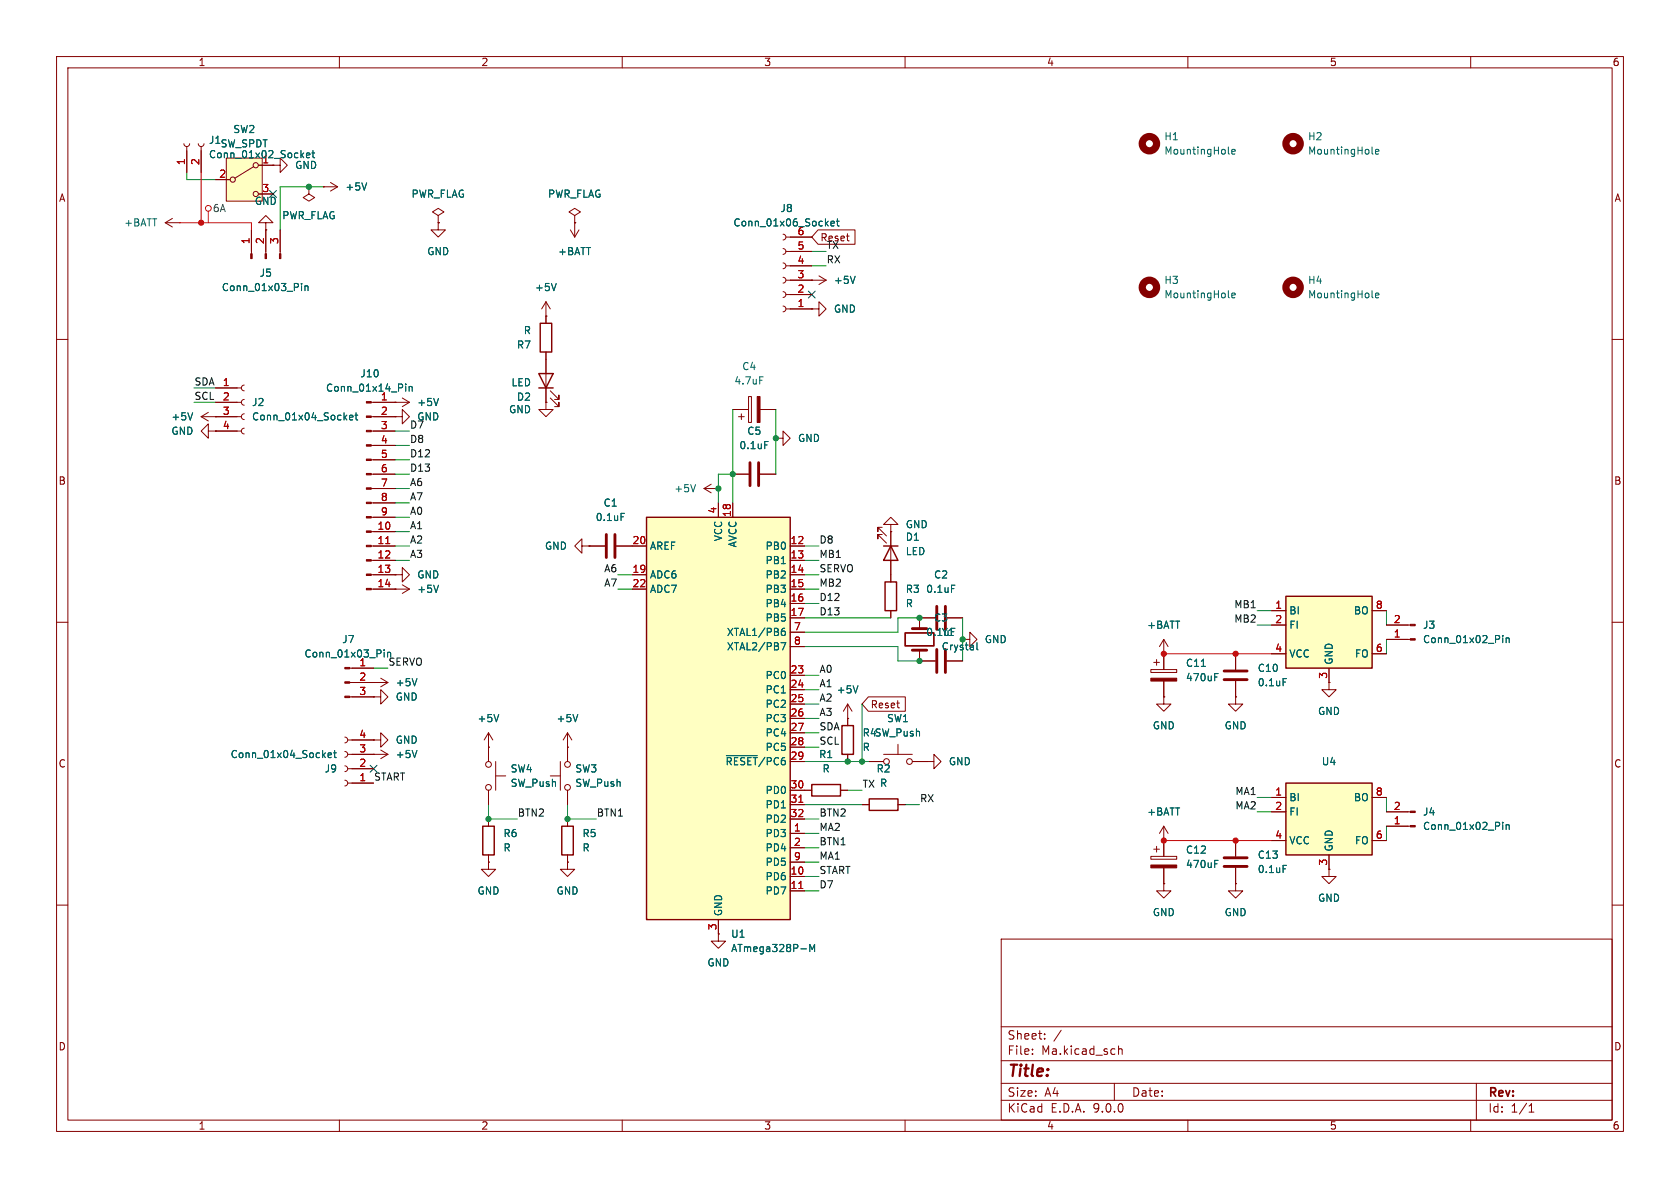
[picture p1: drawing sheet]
<svg xmlns="http://www.w3.org/2000/svg" width="297mm" height="210mm" viewBox="0 0 297 210" stroke-linecap="round" stroke-linejoin="round" font-family="sans-serif">
<g fill="none" stroke="#840000" stroke-width=".18">
<path d="M10 10h277v190h-277zM12 12h273v186h-273zM60 10v2M110 10v2M160 10v2M210 10v2M260 10v2M10 60h2M285 60h2M10 110h2M162.6 109.2v1.9M162.6 114.9v1.9h2.8"/>
<path d="M167.4 116.8h2.8M203.5 118.4h4.5v.5h-4.5zM204 117.1h1M204.5 116.6v1M205.7 115.6h.1M205.7 113v5.4M205.7 113l-.7 1.3M205.7 113l.8 1.3M285 110h2M100.3 132.1h.1M100.3 129.5l-.7 1.3M100.3 129.5l.8 1.3"/>
<path d="M100.3 129.5v2.6M149.9 127v1.3M149.9 133.4v1.2M163.8 134.6h1.3v-1.2l1.3 1.2-1.3 1.3v-1.3M163.8 134.6h.1M205.7 123.2v1.3h1.3l-1.3 1.2-1.2-1.2h1.2M205.7 123.2h.1M205.7 120.4v2.8M218.4 123.2v1.3h1.3l-1.3 1.2-1.2-1.2h1.2M218.4 123.2h.1M234.9 120.7v1.2h1.3l-1.3 1.3-1.2-1.3h1.2M234.9 120.7h.1"/>
<path d="M203.5 151.4h4.5v.5h-4.5zM204 150.1h1M204.5 149.6v1M205.7 156.2v1.3h1.3l-1.3 1.3-1.2-1.3h1.2M205.7 156.2h.1M205.7 148.6h.1M205.7 146.1l-.7 1.2M205.7 146.1l.8 1.2M205.7 146.1v5.3M205.7 153.4v2.8M245.1 146.1h4.2M245.1 143.5h4.2"/>
<path d="M10 160h2M127 165.1v1.3h1.3l-1.3 1.2-1.3-1.2h1.3M127 165.1h.1M177 166h108v32h-108zM285 160h2M60 198v2M110 198v2M160 198v2M177 194.5h108M177 191.5h108M177 187.5h108M177 181.5h108"/>
<path d="M182.5 186.3v.1M182.5 185.5v.1M184.7 183.6v.1M184.7 182.8v.1M187.6 182.1l-1.3 2M197 191.5v3M197.7 184.9v1.5M197.7 185.5l.3-.1 .3 .1 .1 .9M210 198v2M260 198v2M261 191.5v6.5M270.3 196.6h.9"/>
<path d="M270.3 195.5l.4-.4v1.5"/>
</g>
<path d="M168.2 111.1h.6M172.7 113.6v1.1l.2 .2M212.4 117.8h.7M214.7 119.7h.5M214.7 119.1h.6M102.1 126.3l-.4 1.3M214.7 152.7h.5M214.7 152.1h.6M265.7 145.4v.1M265.7 145.8v.8M266.3 145.8v.8M266.3 145.9l.1-.1h.4v.8" fill="none" stroke="#006464" stroke-width=".18"/>
<g fill="#840000" stroke="#840000" stroke-width=".18">
<path d="M203.5 152.9h4.5v.5h-4.5z"/>
<path d="M203.5 119.9h4.5v.5h-4.5z"/>
<path d="M249.3 145.9h.9v.3h-.9z"/>
<path d="M249.3 143.4h.9v.2h-.9z"/>
</g>
<path d="M161.3 114.9h2.5M161.3 111.1h2.5M165.6 114.8v4.1M167.1 114.8v4.1" fill="none" stroke="#840000" stroke-width=".51"/>
<path d="M160 111.9h5.1v2.3h-5.1z" fill="none" stroke="#840000" stroke-width=".3"/>
<path d="M148.8 128.3h2.1v5.1h-2.1z" fill="none" stroke="#840000" stroke-width=".25"/>
<path d="M227.3 138.4h15.3v12.7h-15.3z" fill="#ffffc2"/>
<path d="M156.2 96.5h2.5M157.5 96.5l1.2 2.6h-2.5zM156.5 102.9h2v5.1h-2zM227.3 138.4h15.3v12.7h-15.3zM153.7 141.2h5v2.1h-5z" fill="none" stroke="#840000" stroke-width=".25"/>
<g fill="none" stroke="#840000" stroke-width=".18">
<path d="M156 93.2h-.8v.8v-.8l1.5 1.5M156 94.5h-.8v.8v-.8l1.5 1.5M157.5 92.7h1.2l-1.2-1.3-1.3 1.3h1.3v1.3M157.5 94h.1M157.5 94v8.9M157.5 108v1.2M162.6 109.2h2.8M167.4 109.2h2.8M153.7 134.6h2.5M156.2 133.4h5.1M158.7 131.6v1.8M161.3 134.6h2.5"/>
<path d="M152.4 142.2h1.3M158.7 142.2h1.3M224.8 141h2.5M224.8 143.5h2.5M224.8 148.6h2.5M234.9 151.1v2.6M242.6 141h2.5M242.6 148.6h2.5"/>
<circle cx="156.7" cy="134.6" r=".51"/>
<circle cx="160.8" cy="134.6" r=".51"/>
</g>
<path d="M165.6 107.2v4.1M167.1 107.2v4.1" fill="none" stroke="#840000" stroke-width=".51"/>
<path d="M168.2 103.4h.6" fill="none" stroke="#006464" stroke-width=".18"/>
<path d="M227.3 105.4h15.3v12.7h-15.3z" fill="#ffffc2"/>
<path d="M227.3 105.4h15.3v12.7h-15.3zM85.3 146.1h2.1v5h-2.1zM99.3 146.1h2v5h-2z" fill="none" stroke="#840000" stroke-width=".25"/>
<g fill="none" stroke="#840000" stroke-width=".18">
<path d="M69.8 104.1h.1M69.8 104.1h2.6M71.1 103.4l1.3 .7M72.4 104.1l-1.3 .8M218.4 115.6v2.8M224.8 108h2.5M224.8 110.5h2.5M224.8 115.6h2.5M234.9 118.1v2.6M242.6 108h2.5M242.6 115.6h2.5M245.1 110.5h4.2"/>
<path d="M245.1 113h4.2M86.4 132.1h.1M86.4 129.5v5.1M86.4 139.7v2.5M86.4 129.5l-.8 1.3M86.4 129.5l.7 1.3M87.6 137.2h1.8M87.6 134.6v5.1M97.3 137.2h1.8M99.1 134.6v5.1M100.3 132.1v2.5M100.3 139.7v2.5"/>
<path d="M149.9 127h.1M149.9 124.5l-.8 1.2M149.9 124.5l.7 1.2M149.9 124.5v2.5M218.4 120.4v2.8M86.4 152.4v1.3h1.2l-1.2 1.2-1.3-1.2h1.3M86.4 152.4h.1M86.4 144.8v1.3M86.4 151.1v1.3M100.3 152.4v1.3h1.3l-1.3 1.2-1.2-1.2h1.2M100.3 152.4h.1M100.3 144.8v1.3"/>
<path d="M100.3 151.1v1.3M218.4 148.6v2.8M218.4 153.4v2.8M234.9 153.7v1.2h1.3l-1.3 1.3-1.2-1.3h1.2M234.9 153.7h.1"/>
<circle cx="86.4" cy="139.2" r=".51"/>
<circle cx="86.4" cy="135.1" r=".51"/>
<circle cx="100.3" cy="135.1" r=".51"/>
<circle cx="100.3" cy="139.2" r=".51"/>
</g>
<g fill="#840000" stroke="#840000" stroke-width=".18">
<path d="M249.3 112.9h.9v.3h-.9z"/>
<path d="M249.3 110.4h.9v.2h-.9z"/>
</g>
<path d="M77.5 103.4l-.4 1.3M226.8 120h.6M265.7 112.3v.2M265.7 112.8v.8M266.3 112.8v.8M266.3 112.9l.1-.1h.4v.8M88.2 126.3l-.4 1.3M151.7 121.2l-.4 1.3M226.8 153h.6" fill="none" stroke="#006464" stroke-width=".18"/>
<path d="M216.4 118.6h4.1M216.4 120.1h4.1M216.4 151.6h4.1M216.4 153.2h4.1" fill="none" stroke="#840000" stroke-width=".51"/>
<path d="M40 27.9h6.4v7.7h-6.4z" fill="#ffffc2"/>
<g fill="none" stroke="#840000" stroke-width=".18">
<path d="M29.2 39.4l1.3 .7M29.2 39.4h2.5M30.5 38.6l-1.3 .8M31.7 39.4h.1M32.5 25.4l.2 .4 .3 .1 .4-.1 .1-.4M33 25.9v4.6M35.1 25.4l.1 .4 .4 .1 .3-.1 .2-.4M35.6 25.9v4.6M38.1 31.8h2.5M40 27.9h6.4v7.7h-6.4zM44.8 29.5l-3.3 2M45.7 29.2h2.6"/>
<path d="M45.7 34.3h2.6M47 39.4h1.3l-1.3-1.3-1.3 1.3h1.3v1.2M48.3 29.2h1.2v-1.3l1.3 1.3-1.3 1.3v-1.3M48.3 29.2h.1M54.6 33v1.3l1 .6-1 .7-1-.7 1-.6M54.6 33h.1M57.1 33h.1M57.1 33h2.6M58.4 32.3l1.3 .7M59.7 33l-1.3 .8M77.5 39.4v1.2h1.2l-1.2 1.3-1.3-1.3h1.3M77.5 39.4h.1"/>
<path d="M77.5 38.1l1-.6-1-.7-1 .7 1 .6v1.3M101.6 38.1l1-.6-1-.7-1 .7 1 .6v1.3M101.6 39.4h.1M101.6 39.4v2.5M44.4 40.6v4.3M47 40.6h.1M47 40.6v4.3M49.5 40.6v4.3M96.5 55.9h.1M96.5 53.3v3.9M96.5 53.3l-.7 1.3M96.5 53.3l.8 1.3"/>
<path d="M100.8 40.6l.8 1.3M102.4 40.6l-.8 1.3M138.4 54.1l.4 .2 .1 .3-.1 .4-.4 .1M138.4 51.6l.4 .1 .1 .4-.1 .3-.4 .2M138.4 49l.4 .2 .1 .3-.1 .4-.4 .1M138.4 46.5l.4 .1 .1 .4-.1 .3-.4 .2M138.4 43.9l.4 .2 .1 .4-.1 .3-.4 .2M138.4 41.4l.4 .2 .1 .3-.1 .4-.4 .1M138.9 49.5h7.1M138.9 54.6h4.6M138.9 52.1h4.6M138.9 47h4.6"/>
<path d="M138.9 44.5h4.6M138.9 41.9h4.6M143.5 54.6h1.3v-1.3l1.2 1.3-1.2 1.3v-1.3M143.5 54.6h.1M143.5 49.5h.1M144.8 48.8l1.2 .7M146 49.5l-1.2 .8M35.6 73.7h7.1M35.6 73.7l1.2 .7M36.8 76.2v-1.3l-1.2 1.3 1.2 1.3v-1.3h1.3M36.8 72.9l-1.2 .8M38.1 76.2h.1"/>
<path d="M38.1 73.7h.1M38.1 71.1h4.6M38.1 76.2h4.6M38.1 68.6h4.6M43.2 68.1l-.4 .1-.1 .4 .1 .3 .4 .2M43.2 70.6l-.4 .2-.1 .3 .1 .4 .4 .1M43.2 73.2l-.4 .1-.1 .4 .1 .3 .4 .2M43.2 75.7l-.4 .1-.1 .4 .1 .4 .4 .1M65.6 71.1h6.8M65.6 73.7h4.2M65.6 76.2h4.2M65.6 78.7h4.2"/>
<path d="M69.8 73.7h1.3v-1.3l1.3 1.3-1.3 1.2v-1.2M69.8 73.7h.1M69.8 71.1h.1M71.1 70.4l1.3 .7M72.4 71.1l-1.3 .8M96.5 71.1v1.3h1.3l-1.3 1.3-1.3-1.3h1.3M96.5 71.1h.1M96.5 62.2v8.9M97.3 70.4l1.5 1.5v-.8v.8h-.8M97.3 69.1l1.5 1.5v-.7v.7h-.8M129.5 72.4h2.8M130.6 73.7h1"/>
<path d="M131.1 73.2v1M132.3 70.1h.5v4.6h-.5zM134.4 72.4h2.8M137.2 77.5h1.2v-1.3l1.3 1.3-1.3 1.2v-1.2M137.2 77.5h.1M65.6 81.3h4.2M65.6 83.8h4.2M65.6 86.4h4.2M65.6 88.9h4.2M65.6 91.4h4.2M65.6 94h4.2M65.6 96.5h4.2"/>
<path d="M65.6 99.1h4.2M102.9 96.5v-1.2l-1.3 1.2 1.3 1.3v-1.3h1.2M104.1 96.5h.1M104.1 96.5h2.8M109 96.5h2.8M124.5 86.4h2.5M124.5 86.4l1.2 .7M125.7 85.6l-1.2 .8M127 86.4h.1M129.5 83.8h2.8M134.4 83.8h2.8M61.8 118.1h4.2"/>
<path d="M65.6 101.6h4.2M65.6 104.1h4.2M67.3 119.9l1.3 .8M69.8 101.6h1.3v-1.3l1.3 1.3-1.3 1.3v-1.3M69.8 101.6h.1M170.2 113h1.2v-1.2l1.3 1.2-1.3 1.3v-1.3M170.2 113h.1M61 137.9l.3 .2 .2 .3-.2 .4-.3 .1M61 135.4l.3 .1 .2 .4-.2 .3-.3 .2M61 132.8l.3 .2 .2 .4-.2 .3-.3 .2M61 130.3l.3 .2 .2 .3-.2 .4-.3 .1M61.5 133.4h7.1"/>
<path d="M61.5 138.4h4.5M61.5 135.9h4.5M61.5 130.8h4.5M61.8 120.7h6.8M61.8 123.2h4.2M66 120.7h.1M66 123.2h1.3v-1.3l1.3 1.3-1.3 1.3v-1.3M66 123.2h.1M66 130.8h1.3v-1.3l1.3 1.3-1.3 1.3v-1.3M66 130.8h.1M66 133.4h.1M67.3 132.6l1.3 .8"/>
<path d="M68.6 120.7l-1.3 .7M68.6 133.4l-1.3 .7M142.2 139.7h1.3M148.6 139.7h1.3M218.4 156.2v1.3h1.3l-1.3 1.3-1.2-1.3h1.2M218.4 156.2h.1"/>
<circle cx="41.1" cy="31.8" r=".46"/>
<circle cx="45.2" cy="34.3" r=".46"/>
<circle cx="45.2" cy="29.2" r=".46"/>
</g>
<path d="M95.5 57.2h2v5h-2zM95.2 66h2.6l-1.3 2.6zM95.2 68.6h2.6M143.5 138.7h5.1v2h-5.1z" fill="none" stroke="#840000" stroke-width=".25"/>
<g fill="none" stroke="#006464" stroke-width=".18">
<path d="M54.2 27.5l.6-.2-.1-.2-.3-.1-.2 .2v.6h.5M55.1 27h.5M55.3 26.6v1.1l.3 .2M64.8 32.3l-.4 1.3M146.9 39.5l.6-.1-.1-.2-.3-.1-.2 .2 .1 .6h.4M147.9 39.1h.4M148 38.7v1.1l.3 .1M217.2 27.1l.1 .1M217.8 26.8l.6-.1-.1-.2-.4-.1-.1 .2v.6h.5M242.6 27.1l.1 .1M243.2 26.8l.6-.1-.1-.2-.4-.1-.1 .2v.6h.5M53.3 50.1v.1"/>
<path d="M53.3 50.5v.9M53.9 50.5v.9M53.9 50.7l.2-.2 .3 .1 .1 .8M98.3 50.1l-.4 1.3M151.2 48.8l-.4 1.3M217.2 52.5l.1 .1M217.8 52.2l.6-.1-.1-.2-.4-.1-.1 .2v.6h.5M242.6 52.5l.1 .1M243.2 52.2l.6-.1-.1-.2-.4-.1-.1 .2v.6h.5M34.1 73l-.5 1.2M61.8 73.8l.6-.1-.1-.2-.3-.1-.2 .2 .1 .6h.4M62.8 73.4h.4"/>
<path d="M62.9 73v1.1l.3 .1M71.7 67.9v.1M71.7 68.3v.9M72.3 68.3v.9M72.3 68.4l.2-.1 .3 .1 .1 .8M77.5 70.4l-.4 1.3M134.3 66.6h.6M135.2 78h.6M109.8 90.7h.6M123 85.7l-.5 1.2M67.9 114.9v.1M67.9 115.3v.8"/>
<path d="M68.5 115.3v.8M68.5 115.4l.2-.1 .3 .1 .1 .7M73.7 120l-.4 1.2M58 133.5l.6-.1v-.3h-.4l-.2 .2 .1 .6h.5M59 133.1h.5M59.2 132.7v1l.3 .2M73.7 132.7l-.4 1.2"/>
</g>
<g fill="#840000" stroke="#840000" stroke-width=".18">
<path d="M64.8 71h.8v.2h-.8z"/>
<path d="M64.8 73.5h.8v.3h-.8z"/>
<path d="M64.8 76.1h.8v.2h-.8z"/>
<path d="M64.8 78.6h.8v.3h-.8z"/>
<path d="M64.8 81.2h.8v.2h-.8z"/>
<path d="M64.8 83.7h.8v.2h-.8z"/>
<path d="M64.8 86.2h.8v.3h-.8z"/>
<path d="M64.8 88.8h.8v.2h-.8z"/>
<path d="M64.8 91.3h.8v.3h-.8z"/>
<path d="M64.8 93.9h.8v.2h-.8z"/>
<path d="M64.8 96.4h.8v.2h-.8z"/>
<path d="M64.8 98.9h.8v.3h-.8z"/>
<path d="M64.8 101.5h.8v.2h-.8z"/>
<path d="M64.8 104h.8v.3h-.8z"/>
<path d="M44.3 44.9h.3v.8h-.3z"/>
<path d="M46.9 44.9h.2v.8h-.2z"/>
<path d="M49.4 44.9h.3v.8h-.3z"/>
<path d="M61 118h.8v.2h-.8z"/>
<path d="M61 120.5h.8v.3h-.8z"/>
<path d="M61 123.1h.8v.2h-.8z"/>
<path d="M133.9 70.1h.5v4.6h-.5z"/>
</g>
<path d="M68.2 96.1h.7" fill="none" stroke="#a90000" stroke-width=".18"/>
<path d="M107.2 94.5v4.1M108.7 94.5v4.1M132.6 81.8v4.1M134.1 81.8v4.1" fill="none" stroke="#840000" stroke-width=".51"/>
<g fill="none" stroke="#840000" stroke-width="1.3">
<circle cx="203.2" cy="25.4" r="1.27"/>
<circle cx="228.6" cy="25.4" r="1.27"/>
<circle cx="203.2" cy="50.8" r="1.27"/>
<circle cx="228.6" cy="50.8" r="1.27"/>
</g>
<path d="M114.3 91.4h25.4v71.2h-25.4z" fill="#ffffc2"/>
<path d="M114.3 91.4h25.4v71.2h-25.4z" fill="none" stroke="#840000" stroke-width=".25"/>
<g fill="none" stroke="#840000" stroke-width=".18">
<path d="M33 26.7v3.8M35.6 26.7v3.8M38.1 31.8h2.5M45.7 29.2h2.6M45.7 34.3h2.6M48.3 29.2h.1M54.6 33h.1M57.1 33h.1M77.5 39.4h.1M101.6 39.4h.1M44.4 40.6v3.9M47 40.6h.1"/>
<path d="M47 40.6v3.9M49.5 40.6v3.9M96.5 55.9h.1M96.5 55.9v1.3M139.7 54.6h3.8M139.7 52.1h3.8M139.7 49.5h3.8M139.7 47h3.8M139.7 44.5h3.8M139.7 41.9h3.8M143.5 54.6h.1M143.5 49.5h.1"/>
<path d="M144.6 40.6h6.6v2.6h-6.6l-1.1-1.3zM38.1 76.2h.1M38.1 73.7h.1M38.1 71.1h3.8M38.1 73.7h3.8M38.1 76.2h3.8M38.1 68.6h3.8M66 71.1h3.8M66 73.7h3.8M66 76.2h3.8M66 78.7h3.8M69.8 73.7h.1"/>
<path d="M69.8 71.1h.1M96.5 71.1h.1M96.5 62.2v3.8M96.5 68.6v2.5M137.2 77.5h.1M66 96.5h3.8M66 99.1h3.8M66 81.3h3.8M66 83.8h3.8M66 86.4h3.8M66 88.9h3.8M66 91.4h3.8"/>
<path d="M66 94h3.8M104.1 96.5h.1M104.1 96.5h2.8M109 96.5h5.3M127 88.9v2.5M129.5 88.9v2.5M129.5 83.8h2.8M134.4 83.8h2.8M139.7 96.5h2.5M139.7 99.1h2.5M157.5 94h.1M157.5 94v2.5"/>
<path d="M157.5 99.1v3.8M62.2 118.1h3.8M66 101.6h3.8M66 104.1h3.8M69.8 104.1h.1M69.8 101.6h.1M111.8 101.6h2.5M111.8 104.1h2.5M139.7 101.6h2.5M139.7 104.1h2.5M139.7 106.7h2.5M139.7 109.2h2.5"/>
<path d="M139.7 111.8h2.5M139.7 114.3h2.5M139.7 119.4h2.5M157.5 108v1.2M162.6 115.6v1.2h2.8M165.4 109.2h-2.8v1.3M167.4 109.2h2.8M167.4 116.8h2.8M170.2 113h.1M205.7 115.6h.1M205.7 115.6v2.8M218.4 115.6v2.8"/>
<path d="M224.8 108h2.5M224.8 110.5h2.5M224.8 115.6h2.5M234.9 118.1v2.6M242.6 108h2.5M242.6 115.6h2.5M245.1 110.5h3.8M245.1 113h3.8M62.2 120.7h3.8M62.2 123.2h3.8M62.2 138.4h3.8M62.2 135.9h3.8"/>
<path d="M62.2 133.4h3.8M62.2 130.8h3.8M66 120.7h.1M66 123.2h.1M66 130.8h.1M66 133.4h.1M86.4 132.1h.1M86.4 132.1v2.5M86.4 139.7v2.5M100.3 132.1h.1M100.3 132.1v2.5M100.3 139.7v2.5"/>
<path d="M139.7 121.9h2.5M139.7 124.5h2.5M139.7 127h2.5M139.7 129.5h2.5M139.7 132.1h2.5M139.7 134.6h2.5M139.7 139.7h3.8M148.6 139.7h1.3M149.9 127h.1M149.9 127v1.3M149.9 133.4v1.2M153.5 123.2h6.5v2.5h-6.5l-1.1-1.2z"/>
<path d="M153.7 134.6h2.5M161.3 134.6h2.5M163.8 134.6h.1M205.7 123.2h.1M205.7 120.4v2.8M218.4 123.2h.1M218.4 120.4v2.8M234.9 120.7h.1M86.4 152.4h.1M86.4 144.8v1.3M86.4 151.1v1.3M100.3 152.4h.1"/>
<path d="M100.3 144.8v1.3M100.3 151.1v1.3M139.7 142.2h2.5M139.7 144.8h2.5M139.7 147.3h2.5M139.7 149.9h2.5M139.7 152.4h2.5M139.7 154.9h2.5M139.7 157.5h2.5M152.4 142.2h1.3M158.7 142.2h1.3M205.7 156.2h.1"/>
<path d="M205.7 148.6h.1M205.7 148.6v2.8M205.7 153.4v2.8M218.4 156.2h.1M218.4 148.6v2.8M218.4 153.4v2.8M224.8 143.5h2.5M224.8 141h2.5M224.8 148.6h2.5M234.9 153.7h.1M234.9 151.1v2.6M242.6 141h2.5"/>
<path d="M242.6 148.6h2.5M245.1 146.1h3.8M245.1 143.5h3.8M127 165.1h.1M127 162.6v2.5"/>
</g>
<g fill="none" stroke="#006464" stroke-width=".18">
<path d="M54.2 27.5l.6-.2-.1-.2-.3-.1-.2 .2v.6h.5M55.1 27h.5M55.3 26.6v1.1l.3 .2M64.8 32.3l-.4 1.3M146.9 39.5l.6-.1-.1-.2-.3-.1-.2 .2 .1 .6h.4M147.9 39.1h.4M148 38.7v1.1l.3 .1M53.3 50.1v.1M53.3 50.5v.9M53.9 50.5v.9M53.9 50.7l.2-.2 .3 .1 .1 .8M98.3 50.1l-.4 1.3"/>
<path d="M151.2 48.8l-.4 1.3M34.1 73l-.5 1.2M61.8 73.8l.6-.1-.1-.2-.3-.1-.2 .2 .1 .6h.4M62.8 73.4h.4M62.9 73v1.1l.3 .1M71.7 67.9v.1M71.7 68.3v.9M72.3 68.3v.9M72.3 68.4l.2-.1 .3 .1 .1 .8M77.5 70.4l-.4 1.3M135.2 78h.6M109.8 90.7h.6"/>
<path d="M67.9 114.9v.1M67.9 115.3v.8M68.5 115.3v.8M68.5 115.4l.2-.1 .3 .1 .1 .7M73.7 120l-.4 1.2M77.5 103.4l-.4 1.3M138.1 113.6h.8l-.5 1.3M138.2 111.7l.4-.1 .2 .2-.1 .5h-.3l-.2-.1M138.7 111.1h-.3l-.2 .3M168.2 111.1h.6M168.2 103.4h.6M172.7 113.6v1.1l.2 .2"/>
<path d="M212.4 117.8h.7M214.7 119.7h.5M214.7 119.1h.6M226.8 120h.6M265.7 112.3v.2M265.7 112.8v.8M266.3 112.8v.8M266.3 112.9l.1-.1h.4v.8M58 133.5l.6-.1v-.3h-.4l-.2 .2 .1 .6h.5M59 133.1h.5M59.2 132.7v1l.3 .2M73.7 132.7l-.4 1.2"/>
<path d="M88.2 126.3l-.4 1.3M102.1 126.3l-.4 1.3M128.4 133.6h5.5M151.7 121.2l-.4 1.3M214.7 152.7h.5M214.7 152.1h.6M226.8 153h.6M265.7 145.4v.1M265.7 145.8v.8M266.3 145.8v.8M266.3 145.9l.1-.1h.4v.8M141.6 167.7h1"/>
<path d="M143.2 168.2v-1.3l.4 1 .4-1v1.3"/>
</g>
<path d="M68.2 96.1h.7M141.2 141.8h.7M141.2 157.1h.7" fill="none" stroke="#a90000" stroke-width=".18"/>
<g fill="none" stroke="#f00" stroke-width=".18">
<path d="M31.7 39.4h12.7v1.2M35.6 30.5v8.9M36.8 37.3v2.1M205.7 115.6h19.1M205.7 148.6h19.1"/>
<circle cx="36.8" cy="36.8" r=".51"/>
</g>
<g fill="none" stroke="#009600" stroke-width=".18">
<path d="M33 30.5v1.3h5.1M57.1 33h-7.6v7.6M143.5 47h2.5M143.5 44.5h2.5M34.3 71.1h3.8M34.3 68.6h3.8M69.8 76.2h2.6M69.8 78.7h2.6M129.5 72.4v16.5M137.2 72.4v11.4M69.8 83.8h2.6M69.8 88.9h2.6"/>
<path d="M69.8 91.4h2.6M69.8 96.5h2.6M69.8 99.1h2.6M69.8 81.3h2.6M69.8 86.4h2.6M69.8 94h2.6M129.5 83.8h-2.5v5.1M142.2 96.5h2.6M142.2 99.1h2.6M66 118.1h2.6M109.2 101.6h2.6M109.2 104.1h2.6"/>
<path d="M142.2 101.6h2.6M142.2 104.1h2.6M142.2 114.3h16.5v2.5h3.9M142.2 109.2h15.3M142.2 119.4h2.6M142.2 106.7h2.6M162.6 109.2h-3.9v2.6h-16.5M170.2 109.2v7.6M222.2 110.5h2.6M222.2 108h2.6M245.1 108v2.5M245.1 113v2.6"/>
<path d="M142.2 129.5h2.6M142.2 121.9h2.6M142.2 127h2.6M142.2 134.6h11.5M142.2 124.5h2.6M142.2 132.1h2.6M149.9 139.7h2.5M152.4 124.5v10.1M86.4 142.2v2.6h5M100.3 142.2v2.6h5.1M142.2 142.2h10.2M142.2 154.9h2.6"/>
<path d="M142.2 157.5h2.6M142.2 147.3h2.6M142.2 149.9h2.6M142.2 144.8h2.6M142.2 152.4h2.6M160 142.2h2.6M222.2 143.5h2.6M222.2 141h2.6M245.1 141v2.5M245.1 146.1v2.5"/>
</g>
<path d="M47.7 33.7l1.2 1.2M48.9 33.7l-1.2 1.2M142.9 51.5l1.2 1.2M144.1 51.5l-1.2 1.2M65.4 135.3l1.2 1.2M66.6 135.3l-1.2 1.2" fill="none" stroke="#000084" stroke-width=".18"/>
<g fill="#009600" stroke="#009600" stroke-width=".18">
<circle cx="152.4" cy="134.6" r=".46"/>
<circle cx="100.3" cy="144.8" r=".46"/>
<circle cx="86.4" cy="144.8" r=".46"/>
<circle cx="129.5" cy="83.8" r=".46"/>
<circle cx="127" cy="86.4" r=".46"/>
<circle cx="149.9" cy="134.6" r=".46"/>
<circle cx="162.6" cy="116.8" r=".46"/>
<circle cx="54.6" cy="33" r=".46"/>
<circle cx="170.2" cy="113" r=".46"/>
<circle cx="162.6" cy="109.2" r=".46"/>
<circle cx="137.2" cy="77.5" r=".46"/>
</g>
<g fill="#f00" stroke="#f00" stroke-width=".18">
<circle cx="35.6" cy="39.4" r=".46"/>
<circle cx="205.7" cy="148.6" r=".46"/>
<circle cx="205.7" cy="115.6" r=".46"/>
<circle cx="218.4" cy="148.6" r=".46"/>
<circle cx="218.4" cy="115.6" r=".46"/>
</g>
<text font-size="2.8" fill="#840000" x="178" y="190.9">Title:</text>
<g font-size="2.1" fill="#840000">
<text x="178" y="184">Sheet:</text>
<text x="178" y="186.7">File:</text>
<text x="184.1" y="186.7">Ma.kicad_sch</text>
<text x="178" y="196.9">KiCad</text>
<text x="178" y="194.1">Size:</text>
<text x="184.7" y="194.1">A4</text>
<text x="185.7" y="196.9">E.D.A.</text>
<text x="193.3" y="196.9">9.0.0</text>
<text x="200" y="194.1">Date:</text>
<text x="263" y="194.3">Rev:</text>
<text x="263" y="196.9">Id:</text>
<text x="267.1" y="196.9">1/1</text>
</g>
<g font-size="1.8" fill="#840000">
<text x="35" y="11.9">1</text>
<text x="85" y="11.9">2</text>
<text x="135" y="11.9">3</text>
<text x="185" y="11.9">4</text>
<text x="235" y="11.9">5</text>
<text x="285" y="11.9">6</text>
<text x="10.3" y="35.9">A</text>
<text x="285.3" y="35.9">A</text>
<text x="144.9" y="42.9">Reset</text>
<text x="10.3" y="85.9">B</text>
<text x="285.3" y="85.9">B</text>
<text x="153.8" y="125.4">Reset</text>
<text x="10.3" y="135.9">C</text>
<text x="285.3" y="135.9">C</text>
<text x="10.3" y="185.9">D</text>
<text x="285.3" y="185.9">D</text>
<text x="35" y="199.9">1</text>
<text x="85" y="199.9">2</text>
<text x="135" y="199.9">3</text>
<text x="185" y="199.9">4</text>
<text x="235" y="199.9">5</text>
<text x="285" y="199.9">6</text>
</g>
<g font-size="1.8" fill="#006464">
<text x="41.1" y="23.7">SW2</text>
<text x="36.8" y="25.6">J1</text>
<text x="36.8" y="28.2">Conn_01x02_Socket</text>
<text x="38.9" y="26.3">SW_SPDT</text>
<text x="46.3" y="29">1</text>
<text x="205.7" y="25">H1</text>
<text x="205.7" y="27.5">MountingHole</text>
<text x="231.1" y="25">H2</text>
<text x="231.1" y="27.5">MountingHole</text>
<text x="52.1" y="30.1">GND</text>
<text x="61" y="33.9">+5V</text>
<text x="72.7" y="35.2">PWR_FLAG</text>
<text x="96.8" y="35.2">PWR_FLAG</text>
<text x="21.9" y="40.2">+BATT</text>
<text x="45" y="36.4">GND</text>
<text x="49.8" y="39">PWR_FLAG</text>
<text x="129.6" y="40.2">Conn_01x06_Socket</text>
<text x="137.9" y="37.7">J8</text>
<text x="75.4" y="45.3">GND</text>
<text x="98.6" y="45.3">+BATT</text>
<text x="39.1" y="51.7">Conn_01x03_Pin</text>
<text x="45.8" y="49.1">J5</text>
<text x="94.5" y="51.7">+5V</text>
<text x="147.3" y="50.4">+5V</text>
<text x="205.7" y="50.4">H3</text>
<text x="205.7" y="52.9">MountingHole</text>
<text x="231.1" y="50.4">H4</text>
<text x="231.1" y="52.9">MountingHole</text>
<text x="92.5" y="59.3">R</text>
<text x="147.3" y="55.5">GND</text>
<text x="91.3" y="61.8">R7</text>
<text x="131.1" y="65.6">C4</text>
<text x="44.5" y="72">J2</text>
<text x="57.5" y="69.4">Conn_01x14_Pin</text>
<text x="63.6" y="66.9">J10</text>
<text x="73.7" y="72">+5V</text>
<text x="90.3" y="68.5">LED</text>
<text x="91.3" y="71">D2</text>
<text x="129.7" y="68.2">4.7uF</text>
<text x="30.2" y="77.1">GND</text>
<text x="30.2" y="74.5">+5V</text>
<text x="44.5" y="74.5">Conn_01x04_Socket</text>
<text x="72.4" y="75.9">D7</text>
<text x="73.7" y="74.5">GND</text>
<text x="89.9" y="73.3">GND</text>
<text x="132" y="77.1">C5</text>
<text x="130.6" y="79.6">0.1uF</text>
<text x="141" y="78.3">GND</text>
<text x="106.6" y="89.8">C1</text>
<text x="119.1" y="87.2">+5V</text>
<text x="105.2" y="92.3">0.1uF</text>
<text x="127.9" y="95.8" transform="rotate(-90 127.9 95.8)">VCC</text>
<text x="160" y="93.6">GND</text>
<text x="160" y="95.8">D1</text>
<text x="96.2" y="97.4">GND</text>
<text x="114.8" y="97.4">AREF</text>
<text x="130.4" y="96.9" transform="rotate(-90 130.4 96.9)">AVCC</text>
<text x="135.2" y="97.4">PB0</text>
<text x="135.2" y="99.9">PB1</text>
<text x="160" y="98.3">LED</text>
<text x="73.7" y="105">+5V</text>
<text x="73.7" y="102.5">GND</text>
<text x="114.8" y="102.5">ADC6</text>
<text x="114.8" y="105">ADC7</text>
<text x="135.2" y="102.5">PB2</text>
<text x="135.2" y="105">PB3</text>
<text x="135.2" y="107.5">PB4</text>
<text x="160" y="105">R3</text>
<text x="160" y="107.5">R</text>
<text x="163.6" y="105">0.1uF</text>
<text x="165" y="102.5">C2</text>
<text x="60.4" y="113.9">J7</text>
<text x="128.4" y="112.6">XTAL1/PB6</text>
<text x="135.2" y="110.1">PB5</text>
<text x="163.6" y="112.6">0.1uF</text>
<text x="165" y="110.1">C3</text>
<text x="166.4" y="112.6">Y1</text>
<text x="174" y="113.9">GND</text>
<text x="202.7" y="111.4">+BATT</text>
<text x="227.8" y="108.8">BI</text>
<text x="227.8" y="111.4">FI</text>
<text x="239.3" y="108.8">BO</text>
<text x="251.5" y="111.4">J3</text>
<text x="251.5" y="113.9">Conn_01x02_Pin</text>
<text x="53.7" y="116.4">Conn_01x03_Pin</text>
<text x="128.4" y="115.2">XTAL2/PB7</text>
<text x="166.4" y="115.2">Crystal</text>
<text x="209.6" y="118.1">C11</text>
<text x="222.3" y="119">C10</text>
<text x="227.8" y="116.4">VCC</text>
<text x="235.8" y="117.6" transform="rotate(-90 235.8 117.6)">GND</text>
<text x="239.4" y="116.4">FO</text>
<text x="69.9" y="121.5">+5V</text>
<text x="69.9" y="124.1">GND</text>
<text x="135.2" y="120.2">PC0</text>
<text x="135.2" y="122.8">PC1</text>
<text x="135.2" y="125.3">PC2</text>
<text x="147.8" y="122.8">+5V</text>
<text x="209.6" y="120.6">470uF</text>
<text x="222.3" y="121.5">0.1uF</text>
<text x="69.9" y="131.7">GND</text>
<text x="84.3" y="127.9">+5V</text>
<text x="98.3" y="127.9">+5V</text>
<text x="135.2" y="127.9">PC3</text>
<text x="135.2" y="130.4">PC4</text>
<text x="152.4" y="130.4">R4SW_Push</text>
<text x="156.7" y="127.9">SW1</text>
<text x="203.7" y="129.1">GND</text>
<text x="216.4" y="129.1">GND</text>
<text x="232.9" y="126.6">GND</text>
<text x="40.7" y="134.2">Conn_01x04_Socket</text>
<text x="57.3" y="136.8">J9</text>
<text x="69.9" y="134.2">+5V</text>
<text x="90.2" y="136.8">SW4</text>
<text x="101.6" y="136.8">SW3</text>
<text x="128.2" y="135.5">~{RESET}/PC6</text>
<text x="135.2" y="132.9">PC5</text>
<text x="144.7" y="134.2">R1</text>
<text x="145.3" y="136.8">R</text>
<text x="152.4" y="132.9">R</text>
<text x="154.9" y="136.8">R2</text>
<text x="167.6" y="135.5">GND</text>
<text x="233.6" y="135.5">U4</text>
<text x="90.2" y="139.3">SW_Push</text>
<text x="101.6" y="139.3">SW_Push</text>
<text x="135.2" y="140.6">PD0</text>
<text x="135.2" y="143.1">PD1</text>
<text x="155.5" y="139.3">R</text>
<text x="227.8" y="141.8">BI</text>
<text x="239.3" y="141.8">BO</text>
<text x="88.9" y="148.2">R6</text>
<text x="102.9" y="148.2">R5</text>
<text x="135.2" y="145.6">PD2</text>
<text x="135.2" y="148.2">PD3</text>
<text x="202.7" y="144.4">+BATT</text>
<text x="227.8" y="144.4">FI</text>
<text x="227.8" y="149.5">VCC</text>
<text x="239.4" y="149.5">FO</text>
<text x="251.5" y="144.4">J4</text>
<text x="251.5" y="146.9">Conn_01x02_Pin</text>
<text x="88.9" y="150.7">R</text>
<text x="102.9" y="150.7">R</text>
<text x="135.2" y="150.7">PD4</text>
<text x="135.2" y="153.3">PD5</text>
<text x="135.2" y="155.8">PD6</text>
<text x="209.6" y="153.6">470uF</text>
<text x="209.6" y="151.1">C12</text>
<text x="222.3" y="152">C13</text>
<text x="222.3" y="154.5">0.1uF</text>
<text x="235.8" y="150.6" transform="rotate(-90 235.8 150.6)">GND</text>
<text x="84.3" y="158.3">GND</text>
<text x="98.3" y="158.3">GND</text>
<text x="135.2" y="158.3">PD7</text>
<text x="232.9" y="159.6">GND</text>
<text x="127.9" y="162.1" transform="rotate(-90 127.9 162.1)">GND</text>
<text x="129.2" y="166">U1</text>
<text x="203.7" y="162.2">GND</text>
<text x="216.4" y="162.2">GND</text>
<text x="125" y="171">GND</text>
<text x="129.2" y="168.5">ATmega328P-M</text>
</g>
<g font-size="1.8" fill="#a90000">
<text x="32.8" y="29.3" transform="rotate(-90 32.8 29.3)">1</text>
<text x="35.3" y="29.3" transform="rotate(-90 35.3 29.3)">2</text>
<text x="38.7" y="31.5">2</text>
<text x="46.3" y="34">3</text>
<text x="140.9" y="41.7">6</text>
<text x="44.2" y="43.3" transform="rotate(-90 44.2 43.3)">1</text>
<text x="46.7" y="43.3" transform="rotate(-90 46.7 43.3)">2</text>
<text x="49.3" y="43.3" transform="rotate(-90 49.3 43.3)">3</text>
<text x="140.9" y="46.7">4</text>
<text x="140.9" y="44.2">5</text>
<text x="140.9" y="51.8">2</text>
<text x="140.9" y="49.3">3</text>
<text x="140.9" y="54.4">1</text>
<text x="39.3" y="68.3">1</text>
<text x="39.3" y="70.9">2</text>
<text x="67.2" y="70.9">1</text>
<text x="39.3" y="73.4">3</text>
<text x="39.3" y="75.9">4</text>
<text x="67.2" y="73.4">2</text>
<text x="67.2" y="75.9">3</text>
<text x="67.2" y="78.5">4</text>
<text x="67.2" y="81">5</text>
<text x="67.2" y="83.6">6</text>
<text x="67.2" y="86.1">7</text>
<text x="67.2" y="88.6">8</text>
<text x="66.6" y="93.7">10</text>
<text x="67.2" y="91.2">9</text>
<text x="126.7" y="90.9" transform="rotate(-90 126.7 90.9)">4</text>
<text x="129.3" y="91.5" transform="rotate(-90 129.3 91.5)">18</text>
<text x="66.6" y="96.3">11</text>
<text x="66.6" y="98.8">12</text>
<text x="66.6" y="101.3">13</text>
<text x="111.7" y="96.3">20</text>
<text x="111.7" y="101.3">19</text>
<text x="139.7" y="96.3">12</text>
<text x="139.7" y="98.8">13</text>
<text x="139.7" y="101.3">14</text>
<text x="66.6" y="103.9">14</text>
<text x="111.7" y="103.9">22</text>
<text x="139.7" y="103.9">15</text>
<text x="139.7" y="106.4">16</text>
<text x="225.4" y="107.7">1</text>
<text x="243.1" y="107.7">8</text>
<text x="139.7" y="109">17</text>
<text x="140.3" y="111.5">7</text>
<text x="225.4" y="110.2">2</text>
<text x="246.3" y="112.8">1</text>
<text x="246.3" y="110.2">2</text>
<text x="63.4" y="117.9">1</text>
<text x="139.7" y="119.1">23</text>
<text x="140.3" y="114">8</text>
<text x="225.4" y="115.3">4</text>
<text x="243.1" y="115.3">6</text>
<text x="63.4" y="120.4">2</text>
<text x="63.4" y="122.9">3</text>
<text x="139.7" y="121.7">24</text>
<text x="139.7" y="124.2">25</text>
<text x="234.7" y="120.1" transform="rotate(-90 234.7 120.1)">3</text>
<text x="63.4" y="130.6">4</text>
<text x="139.7" y="126.7">26</text>
<text x="139.7" y="129.3">27</text>
<text x="139.7" y="131.8">28</text>
<text x="63.4" y="135.6">2</text>
<text x="63.4" y="133.1">3</text>
<text x="139.7" y="134.4">29</text>
<text x="63.4" y="138.2">1</text>
<text x="139.7" y="139.4">30</text>
<text x="139.7" y="142">31</text>
<text x="225.4" y="140.7">1</text>
<text x="225.4" y="143.3">2</text>
<text x="243.1" y="140.7">8</text>
<text x="246.3" y="143.3">2</text>
<text x="139.7" y="144.5">32</text>
<text x="140.3" y="147.1">1</text>
<text x="140.3" y="149.6">2</text>
<text x="225.4" y="148.3">4</text>
<text x="243.1" y="148.3">6</text>
<text x="246.3" y="145.8">1</text>
<text x="139.7" y="154.7">10</text>
<text x="140.3" y="152.1">9</text>
<text x="234.7" y="153.1" transform="rotate(-90 234.7 153.1)">3</text>
<text x="139.7" y="157.2">11</text>
<text x="126.7" y="164.5" transform="rotate(-90 126.7 164.5)">3</text>
</g>
<text font-size="1.8" fill="#484848" x="37.5" y="37.7">6A</text>
<g font-size="1.8" fill="#0f0f0f">
<text x="146" y="46.6">RX</text>
<text x="146" y="44.1">TX</text>
<text x="34.3" y="70.8">SCL</text>
<text x="34.3" y="68.2">SDA</text>
<text x="72.4" y="83.5">D13</text>
<text x="72.4" y="80.9">D12</text>
<text x="72.4" y="78.4">D8</text>
<text x="72.4" y="88.6">A7</text>
<text x="72.4" y="86">A6</text>
<text x="72.4" y="93.6">A1</text>
<text x="72.4" y="91.1">A0</text>
<text x="72.4" y="96.2">A2</text>
<text x="72.4" y="98.7">A3</text>
<text x="106.7" y="101.3">A6</text>
<text x="144.8" y="101.3">SERVO</text>
<text x="144.8" y="98.7">MB1</text>
<text x="144.8" y="96.2">D8</text>
<text x="106.7" y="103.8">A7</text>
<text x="144.8" y="103.8">MB2</text>
<text x="144.8" y="106.3">D12</text>
<text x="218.1" y="107.6">MB1</text>
<text x="144.8" y="108.9">D13</text>
<text x="218.1" y="110.1">MB2</text>
<text x="68.6" y="117.8">SERVO</text>
<text x="144.8" y="119">A0</text>
<text x="144.8" y="121.6">A1</text>
<text x="144.8" y="124.1">A2</text>
<text x="144.8" y="129.2">SDA</text>
<text x="144.8" y="131.7">SCL</text>
<text x="144.8" y="126.7">A3</text>
<text x="66" y="138.1">START</text>
<text x="152.4" y="139.4">TX R</text>
<text x="162.6" y="141.9">RX</text>
<text x="218.3" y="140.6">MA1</text>
<text x="218.3" y="143.2">MA2</text>
<text x="91.4" y="144.4">BTN2</text>
<text x="105.4" y="144.4">BTN1</text>
<text x="144.8" y="147">MA2</text>
<text x="144.8" y="149.5">BTN1</text>
<text x="144.8" y="144.4">BTN2</text>
<text x="144.8" y="154.6">START</text>
<text x="144.8" y="152.1">MA1</text>
<text x="144.8" y="157.1">D7</text>
</g>
</svg>
